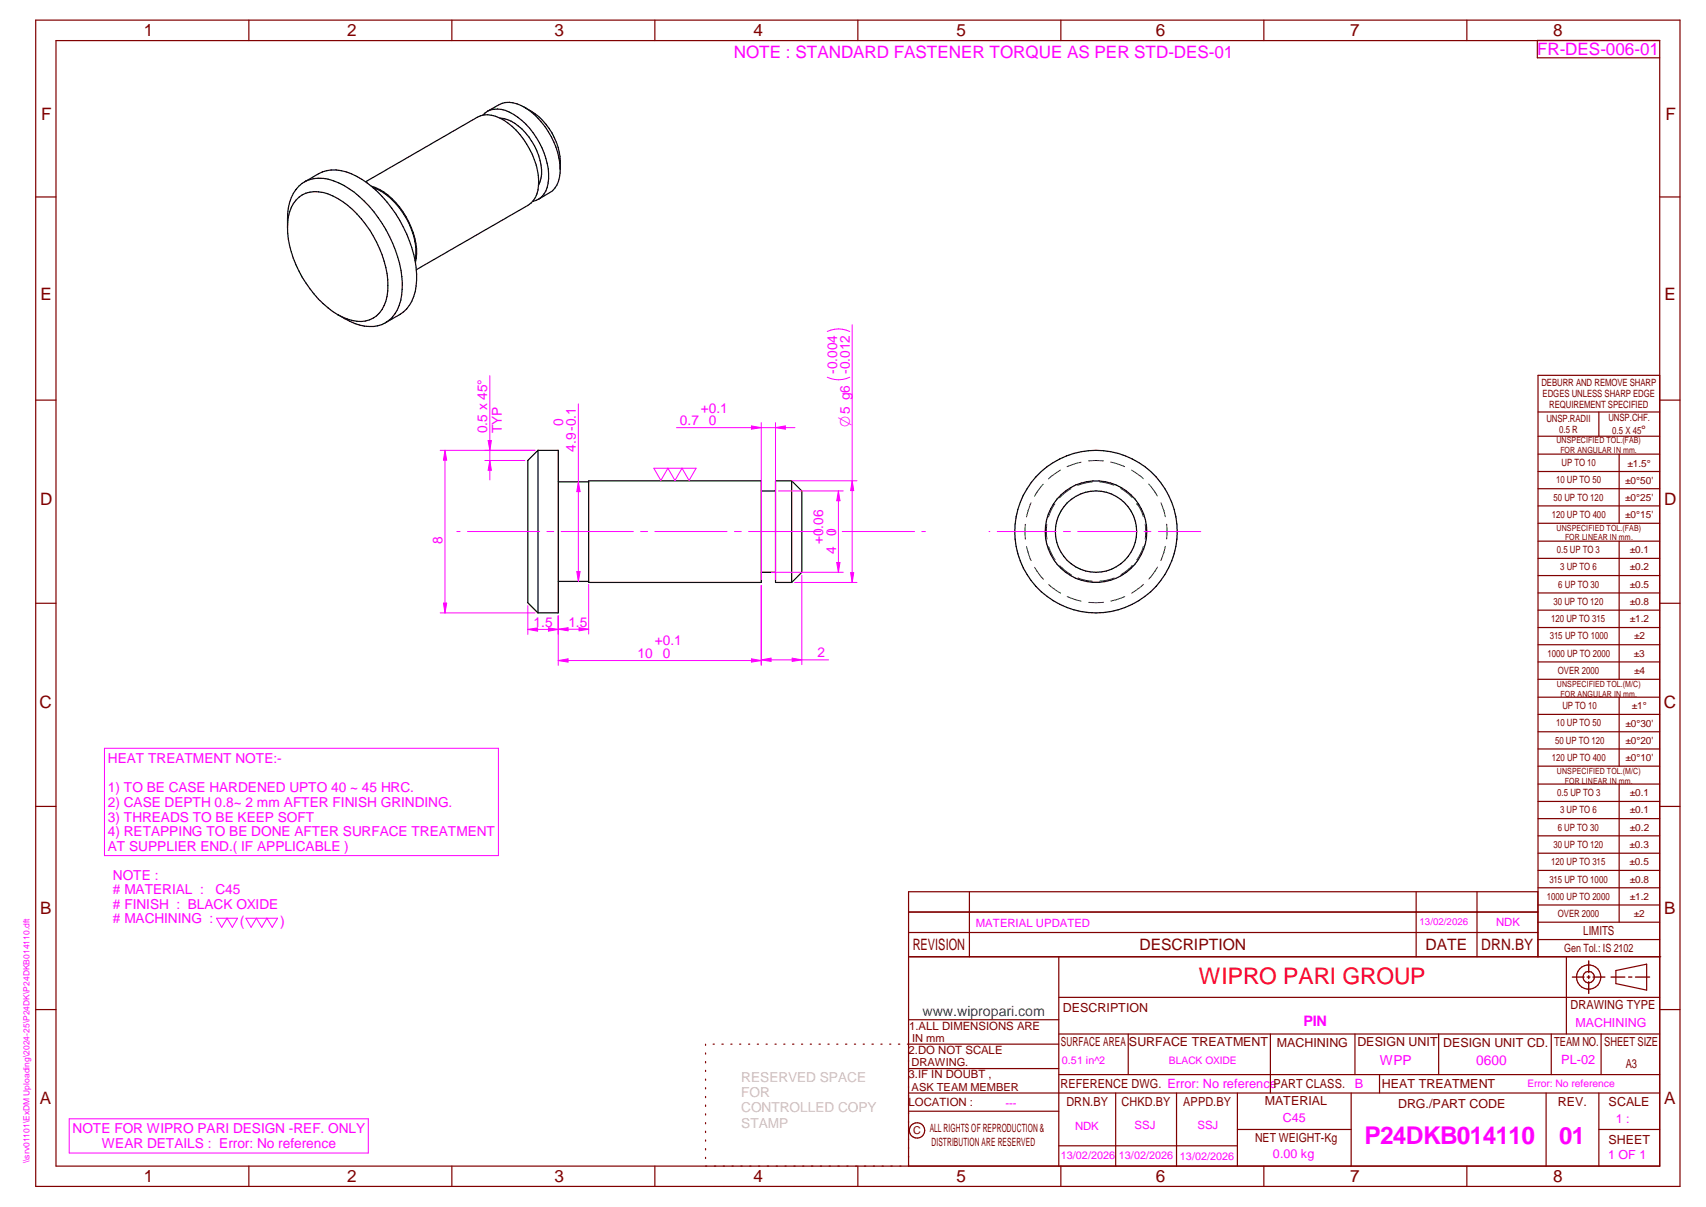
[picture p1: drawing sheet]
<svg xmlns="http://www.w3.org/2000/svg" width="420mm" height="297mm" viewBox="0 0 420 297" stroke-linecap="round" stroke-linejoin="round" font-family="sans-serif">
<g fill="none" stroke="#800000" stroke-width=".3">
<path d="M8.8 5h405v287h-405zM13.8 10h395v277h-395zM61.3 5v5M111.3 5v5M161.3 5v5M211.3 5v5M261.3 5v5M311.3 5v5M361.3 5v5M378.6 9.9v4.3h30.2M8.8 48.5h5M408.8 48.5h5"/>
<path d="M8.8 98.5h5M408.8 92.4h-30v143.1M408.8 98.5h5M378.8 101.4h30M378.8 107.4h30M378.8 111.8h30M378.8 116h30M393.8 101.4v6M398.8 111.8v17M378.8 120.3h30M378.8 124.5h30M378.8 128.8h30"/>
<path d="M378.8 133.2h30M378.8 137.4h30M398.8 133.2v34M8.8 148.5h5M378.8 141.6h30M378.8 145.9h30M378.8 150.2h30M378.8 154.4h30M378.8 158.7h30M408.8 148.5h5M378.8 162.9h30M378.8 167.2h30"/>
<path d="M378.8 171.6h30M378.8 175.8h30M398.8 171.6v17M8.8 198.5h5M378.8 180.1h30M378.8 184.3h30M378.8 188.6h30M378.8 193h30M378.8 197.2h30M398.8 193v33.9M408.8 198.5h5M238.7 219.5v16"/>
<path d="M348.8 219.5v16M363.8 219.5v16M378.8 201.5h30M378.8 205.7h30M378.8 210h30M378.8 214.2h30M378.8 218.5h30M223.8 235.5h185.2M223.8 229.5h154.9M223.8 224.5h154.9M260.8 235.5v51.5M378.7 235.5v-16h-154.9v67.5"/>
<path d="M378.8 222.7h30M378.8 226.9h30M378.8 231.2h30M385.8 235.5v19M398 238.8l7.5-1.5v6.4l-7.5-1.6zM8.8 248.5h5M173.8 257v.3M173.8 259.1v.3M175.6 257h.3M177.8 257h.3M180 257h.3M182.1 257h.3"/>
<path d="M184.4 257h.2M186.5 257h.3M188.7 257h.3M190.9 257h.3M193 257h.3M195.2 257h.3M197.4 257h.3M199.5 257h.3M201.7 257h.3M203.9 257h.3M206.1 257h.3M208.2 257h.4"/>
<path d="M210.4 257h.3M212.6 257h.3M214.7 257h.4M216.9 257h.3M219.1 257h.3M221.3 257h.3M223.8 251h37M260.8 257h-37.3M260.8 245.4h148M260.8 254.5h148M277.9 254.5v10M312.9 254.5v14.5"/>
<path d="M333.7 254.5v10M354.3 254.5v10M382 254.5v10M394.3 254.5v10M408.8 248.5h5M173.8 261.2v.4M173.8 263.4v.3M173.8 265.6v.3M173.8 267.7v.3M173.8 269.8v.3M173.8 271.9v.4M173.8 274.1v.3"/>
<path d="M173.8 276.3v.3M173.8 278.4v.3M223.8 263h37M223.8 273.5h37M260.8 264.5h148M274.8 269v18M289.8 269v18M304.7 278h28.1M304.7 269v18M332.8 269v18M339.8 264.5v4.5M380.8 269v18"/>
<path d="M393.8 269v18M393.8 278h15M408.8 269h-185M61.3 287v5M111.3 287v5M161.3 287v5M173.8 280.5v.3M173.8 282.7v.3M173.8 284.8v.3M211.3 287v5M260.8 282h43.9M261.3 287v5"/>
<path d="M311.3 287v5M361.3 287v5"/>
<circle cx="391.3" cy="240.5" r="2.99"/>
<circle cx="391.3" cy="240.5" r="1.4"/>
<circle cx="225.9" cy="278.2" r="1.89"/>
</g>
<g fill="none" stroke="#f0f" stroke-width=".25">
<path d="M108.4 110.8h23.4M109.6 110.8l.4 2.4h-.8zM112.5 130.8h.8M115.1 130.8h17.8M134.7 130.8h1.7M138.2 130.8h17.8M157.8 130.8h1.7M161.3 130.8h17.8M180.9 130.8h1.7M184.4 130.8h17.7M204 130.8h1.6M207.4 130.8h17.8"/>
<path d="M227 130.8h.9M243.6 130.8h.2M245.6 130.8h14.5M261.9 130.8h1.7M265.4 130.8h14.6M281.8 130.8h1.7M285.3 130.8h10.4M108.4 150.8h23.4M17 275.3h73.7v8.5h-73.7z"/>
</g>
<path d="M391.3 236.5v2.9M387.3 240.5h2.8M390.9 240.5h.7M391.3 240.1v.7M391.3 241.6v2.9M392.3 240.5h3M396.8 240.5h3.4M401.1 240.5h.8M402.8 240.5h3.5" fill="none" stroke="#800000" stroke-width=".34"/>
<g fill="none" stroke="#000" stroke-width=".3">
<path d="M120 27.4a7.6 7.6 0 0 1 6.4-2.1 15.6 15.6 0 0 1 9.4 8.3 17.8 17.8 0 0 1 2.2 7.8M120 27.4a6.3 6.3 0 0 1 6.5 .8 19.2 19.2 0 0 1 8.6 15.8 5.3 5.3 0 0 1-3.9 5.6M120 27.4l-1.1 .9M123.2 29.1a10.2 10.2 0 0 1 7 4.6 14.3 14.3 0 0 1 3.1 10.1l-.6 1.7M129.1 26.4a15.7 15.7 0 0 1 8 19.2l-1 1.3-3.5 2.2M70.8 56a14 14 0 0 1 2.1-9.3 7.6 7.6 0 0 1 9.2-2.2 26 26 0 0 1 13 12.1 26.5 26.5 0 0 1 3.8 16 8.9 8.9 0 0 1-4 6.8M70.8 56a27.2 27.2 0 0 0 12.4 21.4M70.8 56a8.4 8.4 0 0 1 4.5-8.5 10.2 10.2 0 0 1 9.1 2.1 27.5 27.5 0 0 1 11.1 20.7 8.8 8.8 0 0 1-3.6 8 7.8 7.8 0 0 1-7.5-.2l-1.2-.7M75 44.8a12.5 12.5 0 0 1 6.6-3 14.9 14.9 0 0 1 10.1 4.3 32.2 32.2 0 0 1 10.9 21.4 11.2 11.2 0 0 1-3.3 9.3l-4.4 2.6M90 44.7l27.6-15.9a7 7 0 0 1 7.5 1.5 19.6 19.6 0 0 1 7.5 15.3 5.7 5.7 0 0 1-2.5 4.9l-27.6 15.9M91.4 45.8a16.7 16.7 0 0 1 9.9 10.2 14.4 14.4 0 0 1 1 8.6M91.8 46.1a17.2 17.2 0 0 1 9.6 10.6 13 13 0 0 1 .8 7.4"/>
<path d="M83.2 77.4a14.6 14.6 0 0 0 8.8 2.9l2.1-.4 .8-.5M132.5 110.8l-2.5 2.5v35l2.5 2.5M132.5 110.8v40M132.5 110.8h5v40h-5M137.5 118.6h7.5M145 118.3h42.5v25h-42.5zM195 118.3v25M195 118.3h-4v25h4M195 118.3l2.5 2.5v20l-2.5 2.5M187.5 120.8h3.5M277 137.9a10 10 0 0 0-4-16.6 10 10 0 0 0-12.9 11.2 10 10 0 0 0 15.9 6.3l1-.9M137.5 143.1h7.5"/>
<path d="M187.5 140.8h3.5"/>
<circle cx="269.9" cy="130.8" r="12.5"/>
<circle cx="269.9" cy="130.8" r="20"/>
</g>
<g fill="none" stroke="#008000" stroke-width=".25">
<path d="M256.9 119.2l-2.1 2.9M261.1 115.7l-2.9 2.2M266.3 113.7l-3.5 1.2M268.1 113.4h3.6M269 118.6l-1.6 .2-1.9 .7M270.8 118.6l2.4 .4 1.2 .4M273.5 113.7l3.5 1.2M278.7 115.7l2.9 2.1M282.9 119.1l2.1 2.9M252.5 129v3.7M252.8 134.5l1.1 3.4M253.9 123.7l-1.1 3.5"/>
<path d="M254.8 139.6l2.2 2.9M257.8 129v3.7M258.2 134.5l1.2 2.6 .4 .6M259.8 124l-1.6 3.2M261 139.2l1.2 1.1 1.6 1.1M263.8 120.3l-1.6 1-1.3 1.2M276 120.2l1.1 .7 1.7 1.6M278.9 139.1l-1.8 1.7-1 .6M280 124h.1M280.1 137.7h.1M280.1 124l.7 1.2 .8 2M281.6 134.5l-.8 1.9-.7 1.3"/>
<path d="M282 129l.2 1.8-.2 1.8M285.1 139.6l-2.2 2.9M285.9 123.7l1.1 3.5M287 134.5l-1.1 3.4M287.3 129v3.6M258.3 143.8l2.9 2.2M262.8 146.8l3.5 1.2M265.5 142.2l1.9 .6 1.6 .2M271.8 148.2l-3.7 .1M274.4 142.2l-1.2 .5-2.3 .3M277 146.8l-3.4 1.1M281.6 143.8l-2.9 2.2"/>
</g>
<path d="M109.6 110.8l.4 2.4h-.8z" fill="#f0f"/>
<path d="M109.2 148.4h.8l-.4 2.4z" fill="none" stroke="#f0f" stroke-width=".25"/>
<path d="M109.2 148.4h.8l-.4 2.4z" fill="#f0f"/>
<path d="M203.7 92.8a6.4 6.4 0 0 0 5.6 0M209.3 81.6a6.4 6.4 0 0 0-5.6 0M109.6 110.8v40M195 118.3h16.1M209.9 118.3l.4 2.4h-.8zM195.7 143.3h15.4" fill="none" stroke="#f0f" stroke-width=".25"/>
<path d="M209.9 118.3l.4 2.4h-.8z" fill="#f0f"/>
<path d="M209.5 140.9h.8l-.4 2.4z" fill="none" stroke="#f0f" stroke-width=".25"/>
<path d="M209.5 140.9h.8l-.4 2.4z" fill="#f0f"/>
<path d="M209.9 79.9v63.4M130 149.1v7M130 154.9l2.4-.4v.8zM137.5 151.6v4.5" fill="none" stroke="#f0f" stroke-width=".25"/>
<path d="M130 154.9l2.4-.4v.8z" fill="#f0f"/>
<path d="M135.1 154.5l2.4 .4-2.4 .4z" fill="none" stroke="#f0f" stroke-width=".25"/>
<path d="M135.1 154.5l2.4 .4-2.4 .4z" fill="#f0f"/>
<path d="M130 154.9h7.5M137.5 154.9l2.4-.4v.7zM137.5 151.6v4.4M145 143.8v12.2" fill="none" stroke="#f0f" stroke-width=".25"/>
<path d="M137.5 154.9l2.4-.4v.7z" fill="#f0f"/>
<path d="M142.6 154.5l2.4 .4-2.4 .3z" fill="none" stroke="#f0f" stroke-width=".25"/>
<path d="M142.6 154.5l2.4 .4-2.4 .3z" fill="#f0f"/>
<path d="M137.5 154.9h7.5M137.5 151.6v12.1M187.5 144.1v19.6M137.5 162.6l2.4-.5v.8z" fill="none" stroke="#f0f" stroke-width=".25"/>
<path d="M137.5 162.6l2.4-.5v.8z" fill="#f0f"/>
<path d="M185.1 162.1l2.4 .5-2.4 .3z" fill="none" stroke="#f0f" stroke-width=".25"/>
<path d="M185.1 162.1l2.4 .5-2.4 .3z" fill="#f0f"/>
<path d="M185.1 104.8l2.4 .4-2.4 .4zM187.5 104v38.6M191 104v38.6M137.5 162.6h50" fill="none" stroke="#f0f" stroke-width=".25"/>
<path d="M185.1 104.8l2.4 .4-2.4 .4z" fill="#f0f"/>
<path d="M191 105.2l2.4-.4v.8z" fill="none" stroke="#f0f" stroke-width=".25"/>
<path d="M191 105.2l2.4-.4v.8z" fill="#f0f"/>
<path d="M166.6 105.2h29.2M187.5 144.1v19.5M197.5 141.6v22M187.5 162.4l2.4-.4v.8z" fill="none" stroke="#f0f" stroke-width=".25"/>
<path d="M187.5 162.4l2.4-.4v.8z" fill="#f0f"/>
<path d="M195.1 162l2.4 .4-2.4 .4z" fill="none" stroke="#f0f" stroke-width=".25"/>
<path d="M195.1 162l2.4 .4-2.4 .4z" fill="#f0f"/>
<path d="M191.7 120.8h16M206.5 120.8l.4 2.4h-.8zM190 140.8h17.7M187.5 162.4h16.6" fill="none" stroke="#f0f" stroke-width=".25"/>
<path d="M206.5 120.8l.4 2.4h-.8z" fill="#f0f"/>
<path d="M206.1 138.4h.8l-.4 2.4z" fill="none" stroke="#f0f" stroke-width=".25"/>
<path d="M206.1 138.4h.8l-.4 2.4z" fill="#f0f"/>
<path d="M142.4 118.6l.5 2.4h-.8zM206.5 120.8v20" fill="none" stroke="#f0f" stroke-width=".25"/>
<path d="M142.4 118.6l.5 2.4h-.8z" fill="#f0f"/>
<path d="M142.1 140.7h.8l-.5 2.4z" fill="none" stroke="#f0f" stroke-width=".25"/>
<path d="M142.1 140.7h.8l-.5 2.4z" fill="#f0f"/>
<path d="M142.4 99.4v43.7M119.4 110.8h12.4M119.4 113.3h9.9M120.2 108.4h.8l-.4 2.4z" fill="none" stroke="#f0f" stroke-width=".25"/>
<path d="M120.2 108.4h.8l-.4 2.4z" fill="#f0f"/>
<path d="M120.6 113.3l.4 2.4h-.8z" fill="none" stroke="#f0f" stroke-width=".25"/>
<path d="M120.6 113.3l.4 2.4h-.8z" fill="#f0f"/>
<path d="M120.6 92.5v25.6M161 115.2h10.4l-1.7 3-1.7-3-1.8 3-1.7-3-1.7 3zM25.7 184.2l97.1-.1v26.5h-97.1zM53.3 226h5.2l-1.3 2.2-1.3-2.2-1.3 2.2zM60.6 226h7.8l-1.4 2.2-1.3-2.2-1.2 2.2-1.3-2.2-1.4 2.2z" fill="none" stroke="#f0f" stroke-width=".25"/>
<text font-size="6" fill="#f0f" x="336.1" y="281.6">P24DKB014110</text>
<text font-size="5.9" fill="#f0f" x="384" y="281.6">01</text>
<text font-size="5.6" fill="#f00" x="295.3" y="242.2">WIPRO PARI GROUP</text>
<g font-size="4.2" fill="#800000">
<text x="35.4" y="9">1</text>
<text x="85.5" y="8.9">2</text>
<text x="136.6" y="9">3</text>
<text x="185.6" y="9">4</text>
<text x="235.6" y="9">5</text>
<text x="284.6" y="8.8">6</text>
<text x="332.6" y="9">7</text>
<text x="382.6" y="9">8</text>
<text x="10.1" y="29.6">F</text>
<text x="410.2" y="29.6">F</text>
<text x="9.9" y="73.9">E</text>
<text x="409.9" y="73.9">E</text>
<text x="9.9" y="124.2">D</text>
<text x="409.9" y="124.2">D</text>
<text x="9.7" y="174.3">C</text>
<text x="409.7" y="174.3">C</text>
<text x="9.9" y="225">B</text>
<text x="409.8" y="225">B</text>
<text x="9.8" y="271.7">A</text>
<text x="409.8" y="271.7">A</text>
<text x="35.4" y="291">1</text>
<text x="85.5" y="290.9">2</text>
<text x="136.6" y="291">3</text>
<text x="185.6" y="291">4</text>
<text x="235.6" y="291">5</text>
<text x="284.6" y="290.8">6</text>
<text x="332.6" y="291">7</text>
<text x="382.6" y="291">8</text>
</g>
<g font-size="4.2" fill="#f0f">
<text x="180.7" y="14.3">NOTE : STANDARD FASTENER TORQUE AS PER STD-DES-01</text>
<text x="378.6" y="13.6">FR-DES-006-01</text>
</g>
<g font-size="3.9" fill="#800000">
<text x="224.8" y="233.8">REVISION</text>
<text x="280.7" y="233.8">DESCRIPTION</text>
<text x="351.1" y="233.8">DATE</text>
<text x="364.8" y="233.8">DRN.BY</text>
</g>
<text font-size="3.7" fill="#f0f" x="209.3" y="105" transform="rotate(-90 209.3 105)">O5 g6</text>
<text font-size="3.6" fill="#f0f" x="321" y="252.6">PIN</text>
<g font-size="3.5" fill="#f0f">
<text x="59" y="227.9">(</text>
<text x="69" y="227.9">)</text>
</g>
<text font-size="3.5" fill="#00f" x="227.2" y="250">www.wipropari.com</text>
<g font-size="3.4" fill="#f0f">
<text x="206.2" y="92" transform="rotate(-90 206.2 92)">-0.004</text>
<text x="209.3" y="92" transform="rotate(-90 209.3 92)">-0.012</text>
<text x="172.6" y="101.5">+0.1</text>
<text x="120" y="106.6" transform="rotate(-90 120 106.6)">0.5 x 45°</text>
<text x="123.6" y="106.6" transform="rotate(-90 123.6 106.6)">TYP</text>
<text x="138.7" y="104.9" transform="rotate(-90 138.7 104.9)">0</text>
<text x="167.5" y="104.6">0.7</text>
<text x="174.6" y="104.6">0</text>
<text x="141.8" y="111.2" transform="rotate(-90 141.8 111.2)">4.9-0.1</text>
<text x="205.9" y="132" transform="rotate(-90 205.9 132)">0</text>
<text x="109" y="133.9" transform="rotate(-90 109 133.9)">8</text>
<text x="202.8" y="133.9" transform="rotate(-90 202.8 133.9)">+0.06</text>
<text x="205.9" y="136.3" transform="rotate(-90 205.9 136.3)">4</text>
<text x="131.4" y="154.3">1.5</text>
<text x="140" y="154.3">1.5</text>
<text x="157" y="161.9">10</text>
<text x="161.3" y="158.8">+0.1</text>
<text x="163.2" y="161.9">0</text>
<text x="201.4" y="161.8">2</text>
<text x="26.6" y="187.7">HEAT TREATMENT NOTE:-</text>
<text x="26.6" y="194.9">1) TO BE CASE HARDENED UPTO 40 ~ 45 HRC.</text>
<text x="26.6" y="198.6">2) CASE DEPTH 0.8~ 2 mm AFTER FINISH GRINDING.</text>
<text x="26.6" y="202.2">3) THREADS TO BE KEEP SOFT</text>
<text x="26.6" y="205.8">4) RETAPPING TO BE DONE AFTER SURFACE TREATMENT</text>
<text x="26.6" y="209.4">AT SUPPLIER END.( IF APPLICABLE )</text>
<text x="27.8" y="216.5">NOTE :</text>
<text x="27.8" y="220"># MATERIAL :</text>
<text x="53" y="220">C45</text>
<text x="27.8" y="223.6"># FINISH : BLACK OXIDE</text>
<text x="27.8" y="227.2"># MACHINING :</text>
<text x="339.8" y="262.2">WPP</text>
<text x="363.6" y="262">0600</text>
<text x="17.9" y="278.9">NOTE FOR WIPRO PARI DESIGN -REF. ONLY</text>
<text x="25" y="282.5">WEAR DETAILS : Error: No reference</text>
</g>
<g font-size="3.4" fill="#c0c0c0">
<text x="182.6" y="266.2">RESERVED SPACE</text>
<text x="182.6" y="270">FOR</text>
<text x="182.6" y="273.7">CONTROLLED COPY</text>
<text x="182.6" y="277.5">STAMP</text>
</g>
<g font-size="3.1" fill="#800000">
<text x="389.9" y="230.2">LIMITS</text>
<text x="261.8" y="249">DESCRIPTION</text>
<text x="386.8" y="248.4">DRAWING TYPE</text>
<text x="261.3" y="257.5">SURFACE AREA</text>
<text x="278" y="257.5">SURFACE TREATMENT</text>
<text x="314.5" y="257.6">MACHINING</text>
<text x="334.3" y="257.5">DESIGN UNIT</text>
<text x="355.4" y="257.6">DESIGN UNIT CD.</text>
<text x="382.8" y="257.3">TEAM NO.</text>
<text x="395.1" y="257.4">SHEET SIZE</text>
<text x="400.4" y="262.8">A3</text>
<text x="261.2" y="267.8">REFERENCE DWG. Error: No referencePART CLASS.</text>
<text x="340.3" y="267.7">HEAT TREATMENT</text>
<text x="262.6" y="272.2">DRN.BY</text>
<text x="276.2" y="272.1">CHKD.BY</text>
<text x="291.4" y="272.2">APPD.BY</text>
<text x="311.5" y="272">MATERIAL</text>
<text x="344.3" y="272.6">DRG./PART CODE</text>
<text x="383.7" y="272.2">REV.</text>
<text x="396.2" y="272.3">SCALE</text>
<text x="309.1" y="280.9">NET WEIGHT-Kg</text>
<text x="396.1" y="281.4">SHEET</text>
</g>
<g font-size="3.1" fill="#f0f">
<text x="388" y="252.8">MACHINING</text>
<text x="384.5" y="261.9">PL-02</text>
<text x="333.7" y="267.7">B</text>
<text x="316" y="276.1">C45</text>
<text x="397.9" y="276.4">1 :</text>
<text x="313.5" y="285.1">0.00 kg</text>
<text x="396.1" y="285.3">1 OF 1</text>
</g>
<text font-size="3" fill="#800000" x="404.2" y="106.8">°</text>
<g font-size="2.8" fill="#f0f">
<text x="368.5" y="227.9">NDK</text>
<text x="240.4" y="228">MATERIAL UPDATED</text>
<text x="247.6" y="272.4">---</text>
<text x="264.8" y="278">NDK</text>
<text x="279.4" y="277.7">SSJ</text>
<text x="294.9" y="277.9">SSJ</text>
</g>
<g font-size="2.8" fill="#800000">
<text x="385.2" y="234.4">Gen Tol.: IS 2102</text>
<text x="223.9" y="253.4">1.ALL DIMENSIONS ARE</text>
<text x="223.8" y="259.3">2.DO NOT SCALE</text>
<text x="223.8" y="265.4">3.IF IN DOUBT ,</text>
<text x="223.8" y="272.2">LOCATION :</text>
<text x="229" y="278.7">ALL RIGHTS OF REPRODUCTION &amp;</text>
<text x="229.4" y="282.1">DISTRIBUTION ARE RESERVED</text>
</g>
<g font-size="2.7" fill="#800000">
<text x="224.7" y="256.4">IN mm</text>
<text x="224.5" y="262.4">DRAWING.</text>
<text x="224.5" y="268.4">ASK TEAM MEMBER</text>
<text x="224.9" y="279.2">C</text>
</g>
<g font-size="2.7" fill="#f0f">
<text x="261.5" y="261.9">0.51 in^2</text>
<text x="261.3" y="285.2">13/02/2026</text>
<text x="275.6" y="285.2">13/02/2026</text>
<text x="290.6" y="285.4">13/02/2026</text>
</g>
<g font-size="2.5" fill="#800000">
<text x="379.6" y="95">DEBURR AND REMOVE SHARP</text>
<text x="379.9" y="97.7">EDGES UNLESS SHARP EDGE</text>
<text x="381.5" y="100.5">REQUIREMENT SPECIFIED</text>
<text x="380.9" y="103.8">UNSP.RADII</text>
<text x="384" y="106.6">0.5 R</text>
<text x="396.1" y="103.6">UNSP.CHF.</text>
<text x="397.1" y="106.8">0.5 X 45</text>
<text x="383.2" y="119">10 UP TO 50</text>
<text x="384.6" y="114.7">UP TO 10</text>
<text x="400.3" y="119">±0°50'</text>
<text x="400.8" y="114.8">±1.5°</text>
<text x="382.6" y="123.2">50 UP TO 120</text>
<text x="400.3" y="123.2">±0°25'</text>
<text x="382.2" y="127.4">120 UP TO 400</text>
<text x="400.3" y="127.4">±0°15'</text>
<text x="383.4" y="136.1">0.5 UP TO 3</text>
<text x="401.4" y="136.1">±0.1</text>
<text x="384.2" y="140.4">3 UP TO 6</text>
<text x="401.4" y="140.3">±0.2</text>
<text x="382.6" y="148.8">30 UP TO 120</text>
<text x="383.8" y="144.6">6 UP TO 30</text>
<text x="401.4" y="148.9">±0.8</text>
<text x="401.4" y="144.7">±0.5</text>
<text x="382" y="153.1">120 UP TO 315</text>
<text x="401.4" y="153.1">±1.2</text>
<text x="381.2" y="161.6">1000 UP TO 2000</text>
<text x="381.7" y="157.4">315 UP TO 1000</text>
<text x="402.4" y="161.6">±3</text>
<text x="402.5" y="157.4">±2</text>
<text x="383.7" y="165.9">OVER 2000</text>
<text x="402.5" y="165.9">±4</text>
<text x="383.2" y="178.8">10 UP TO 50</text>
<text x="384.8" y="174.5">UP TO 10</text>
<text x="400.3" y="178.8">±0°30'</text>
<text x="401.9" y="174.6">±1°</text>
<text x="383" y="183">50 UP TO 120</text>
<text x="400.3" y="183.1">±0°20'</text>
<text x="382.2" y="187.3">120 UP TO 400</text>
<text x="400.3" y="187.3">±0°10'</text>
<text x="383.5" y="195.9">0.5 UP TO 3</text>
<text x="401.4" y="196">±0.1</text>
<text x="384.2" y="200.1">3 UP TO 6</text>
<text x="401.4" y="200.2">±0.1</text>
<text x="382.6" y="208.7">30 UP TO 120</text>
<text x="383.7" y="204.4">6 UP TO 30</text>
<text x="401.4" y="208.7">±0.3</text>
<text x="401.4" y="204.4">±0.2</text>
<text x="382" y="213">120 UP TO 315</text>
<text x="401.4" y="212.9">±0.5</text>
<text x="381" y="221.4">1000 UP TO 2000</text>
<text x="381.6" y="217.2">315 UP TO 1000</text>
<text x="401.4" y="221.4">±1.2</text>
<text x="401.4" y="217.2">±0.8</text>
<text x="383.7" y="225.7">OVER 2000</text>
<text x="402.4" y="225.7">±2</text>
</g>
<g font-size="2.5" fill="#f0f">
<text x="287.9" y="261.9">BLACK OXIDE</text>
<text x="376.2" y="267.5">Error: No reference</text>
</g>
<text font-size="2.4" fill="#f0f" x="349.6" y="227.7">13/02/2026</text>
<g font-size="2.1" fill="#800000">
<text x="383.3" y="109.1">UNSPECIFIED TOL.(FAB)</text>
<text x="384.3" y="111.4">FOR ANGULAR IN mm.</text>
<text x="383.4" y="130.6">UNSPECIFIED TOL.(FAB)</text>
<text x="385.4" y="133">FOR LINEAR IN mm.</text>
<text x="383.4" y="169">UNSPECIFIED TOL.(M/C)</text>
<text x="384.3" y="171.4">FOR ANGULAR IN mm.</text>
<text x="383.4" y="190.5">UNSPECIFIED TOL.(M/C)</text>
<text x="385.4" y="192.8">FOR LINEAR IN mm.</text>
</g>
<text font-size="2.1" fill="#f0f" x="7.2" y="286.3" transform="rotate(-90 7.2 286.3)">\\srv01101\ExDM Uploading\2024-25\P24DK\P24DKB014110.dft</text>
</svg>
